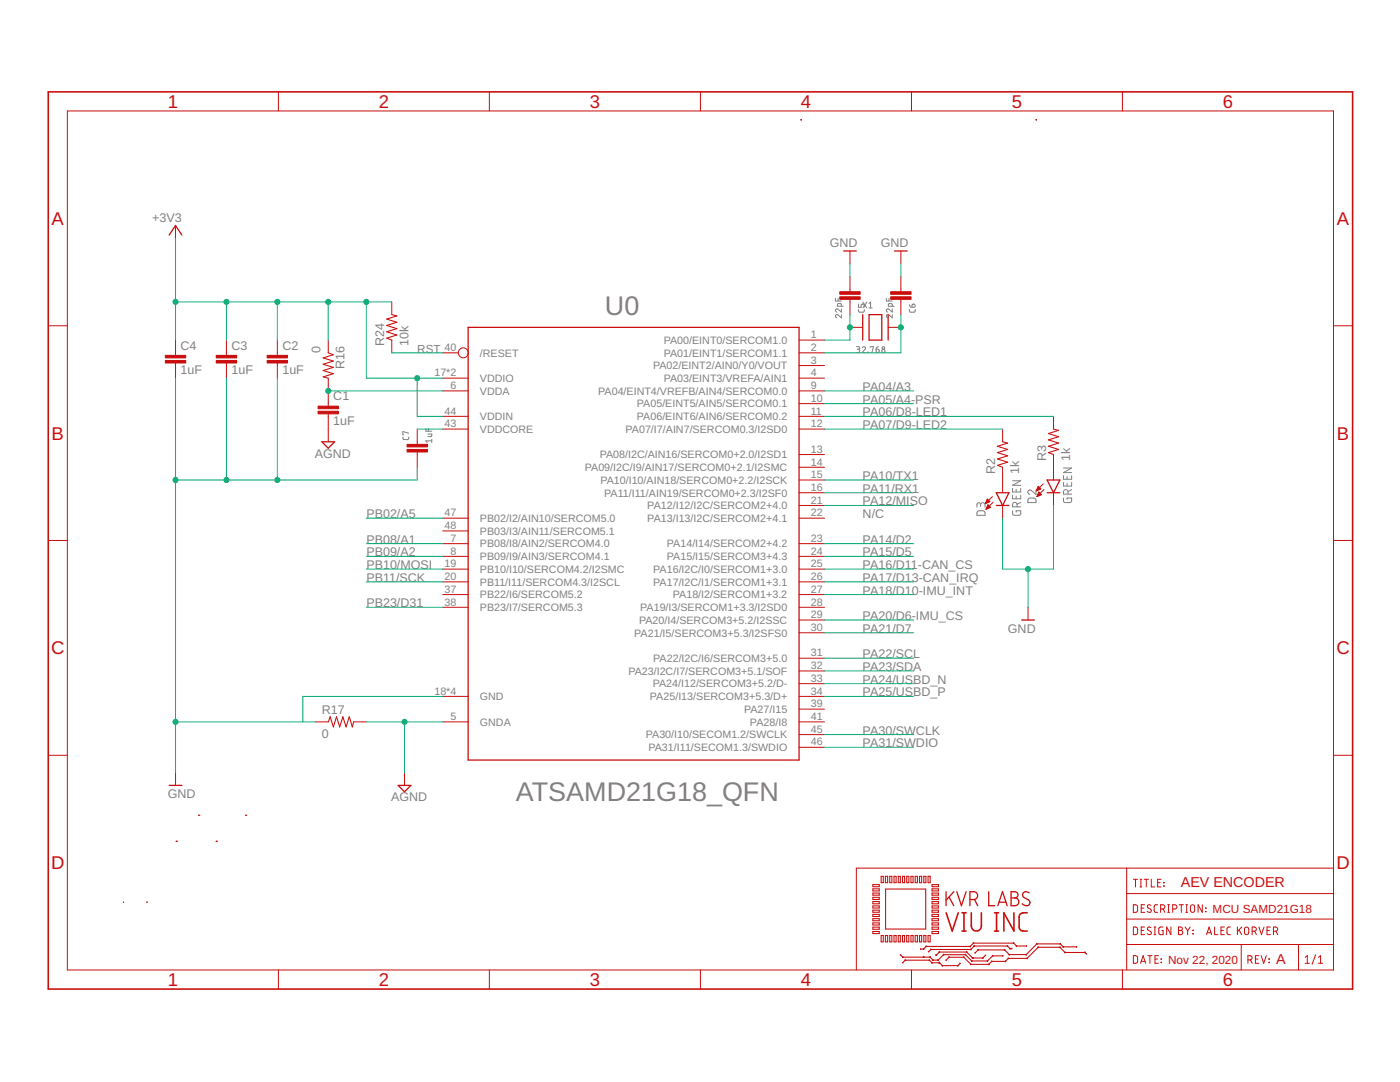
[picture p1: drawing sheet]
<svg xmlns="http://www.w3.org/2000/svg" width="279mm" height="216mm" viewBox="0 0 279 216" stroke-linecap="round" stroke-linejoin="round" font-family="sans-serif">
<g fill="none" stroke="#808080" stroke-width=".2">
<path d="M166.7 59.5v.6h1.2M167.3 59.5v.6M176.9 59.5v.6h1.2M177.4 59.5v.6M167.9 62.8v.6l-.6-.5a.32 .32 0 0 0-.6 .1 .32 .32 0 0 0 .3 .4M167.9 61.6v.7l-.6-.6a.32 .32 0 0 0-.6 .1 .32 .32 0 0 0 .3 .5M167.9 61.1l-.1-.5-.6 .1-.1 .4h1.2M170.9 69.2h.5l.2 .2-.2 .3h-.3M171.3 69.7l.2 .1 .1 .3-.2 .2h-.5M171.3 61.8l.1 .3 .2 .2h.7l.2-.5M171.3 60.7v.6h.6v-.4a.32 .32 0 0 1 .3-.2 .32 .32 0 0 1 .3 .2v.4M172.1 69.4a.32 .32 0 0 1 .4-.2 .32 .32 0 0 1 .1 .5l-.5 .6h.6"/>
<path d="M172.2 60.3l.8 1.1M173 60.3l-.8 1.1M173.2 70.3h.1M173.4 60.5l.3-.2v1.1M173.4 61.4h.7M173.7 69.3v-.1h.6l-.3 1.1M174.8 69.7h.4a.32 .32 0 0 1 .3 .3 .32 .32 0 0 1-.3 .3 .32 .32 0 0 1-.4-.3zM175.3 69.2l-.3 .1-.2 .4M178.1 62.8v.6l-.7-.5a.32 .32 0 0 0-.5 .1 .32 .32 0 0 0 .3 .4M178.1 61.6v.7l-.7-.6a.32 .32 0 0 0-.5 .1 .32 .32 0 0 0 .3 .5M178.1 61.1l-.1-.5-.7 .1v.4h1.2M181.5 61.8v.3l.2 .2h.8l.1-.5"/>
<path d="M181.5 60.8a.51 .51 0 0 0 .5 .5M182.1 60.7a.33 .33 0 0 1 .5 .2 .33 .33 0 0 1-.3 .4h-.3zM80.4 87.2v.4l.3 .1h.8l.1-.5M81.6 86.4l-1.2-.3v.7h.1M85 85.5v.5h1.2M85.4 86.6h.8l-.1 .5h-.7M85.5 85.5v.5M86.2 88h-1.2l.3 .3M86.2 87.7v.6M202.1 97.5v.7h1.6v-.7M202.1 98.8v.7h1.6v-.7M202.1 95.9h1.6l-1.6 .9h1.6"/>
<path d="M202.8 97.6v.6M202.8 99v.5M205.3 99.5l.3-.1h.9l.2 .3 .1 .6h-1.7zM206.8 97.8v.9l-1-.8a.44 .44 0 0 0-.7 .1 .44 .44 0 0 0 .4 .7M212.2 99.4l.1 .7 .1 .1h1.4l.1-.8h-.9v.3M212.2 94.9v.7h1.7v-.7M212.2 96.3v.7h1.7v-.7M212.2 93.4h1.7l-1.7 .9h1.7M213 95.1v.5M213 96.5v.5M213.1 98.6v-.5a.46 .46 0 0 0-.4-.4 .46 .46 0 0 0-.5 .4v.5h1.7M213.9 97.7l-.8 .4"/>
<path d="M195.1 102l.3-.1 .9 .1 .3 .2v.6h-1.6zM195.7 100.8a.46 .46 0 0 1 .4-.5 .46 .46 0 0 1 .5 .5v.4M195.7 101v-.3a.36 .36 0 0 0-.4-.4 .36 .36 0 0 0-.3 .4v.5M202.1 101.9l.1 .8 .2 .1 1.2-.1 .1-.8h-.9v.3M203 101.1v-.4a.46 .46 0 0 0-.5-.5 .46 .46 0 0 0-.4 .5v.4h1.6M203.7 100.2l-.7 .4"/>
<circle cx="176.3" cy="69.4" r=".26"/>
<circle cx="176.3" cy="70" r=".32"/>
</g>
<g fill="none" stroke="#c90d0c" stroke-width=".25">
<path d="M33.8 46.9l1.2-1.9 1.3 1.9M168.4 50.1h2.5M178.5 50.1h2.6M93.4 65.3h66.1v86.4h-66.1zM172.2 62.8v5.1M173.4 62.8h2.6v5.1h-2.6zM177.2 62.8v5.1M64.2 88.2h2.6l-1.3 1.2zM198.8 98.3h2.6l-1.3 2.6zM209 95.8h2.5l-1.3 2.5zM209 98.3h2.5M198.8 100.9h2.6"/>
<path d="M203.9 123.7h2.5M33.8 156.7h2.5M79.5 156.7h2.5l-1.3 1.3zM188.8 177.9v2.8M189.4 179l1 1.7M190.4 177.9l-1.6 1.7M190.9 177.9l1 2.8 .9-2.8M193.6 179.5a1.36 1.36 0 0 0 1.3-.3 .78 .78 0 0 0 .1-.8 .78 .78 0 0 0-.6-.5h-.8v2.8M194.5 179.5l.6 1.2M197.3 177.9v2.8h1.2M201.8 177.9h.7a.62 .62 0 0 1 .7 .7 .62 .62 0 0 1-.7 .6 .77 .77 0 0 1 .8 .7 .77 .77 0 0 1-.8 .8h-.7zM201.8 179.2h.7"/>
<path d="M205.4 178.2a.7 .7 0 0 0-1-.2 .7 .7 0 0 0 0 1.1l.8 .5a.67 .67 0 0 1 .2 .9 .67 .67 0 0 1-1 .1l-.4-.3M199.1 180.7l1-2.8 .9 2.8M199.4 180h1.4"/>
</g>
<g fill="none" stroke="#c90d0c" stroke-width=".2">
<path d="M55.6 18.3v3.8M97.7 18.3v3.8M139.8 18.3v3.8M181.9 18.3v3.8M224 18.3v3.8M13.4 22.1h252.7v171.4h-252.7zM35 45v2.5M169.6 50.1v2.5M169.6 55.2v3M169.6 59.7v3.1M179.8 50.1v2.5M179.8 55.2v3"/>
<path d="M179.8 59.7v3.1M9.6 65h3.8M35 67.9v3M35 72.4v3.1M45.2 67.9v3M45.2 72.4v3.1M55.4 67.9v3M55.4 72.4v3.1M65.5 67.9v2.5M65.5 75.5v5.5M78.2 60.2v2.6M78.2 67.9v2.5"/>
<path d="M88.3 70.4h3.2M88.3 75.5h5.1M88.3 78h5.1M159.5 70.4h5M159.5 67.9h5M159.5 72.9h5M159.5 75.5h5M159.5 78h5M169.6 65.3h2.6M177.2 65.3h2.6M266.1 65h3.8M65.5 82.6v5.6"/>
<path d="M83.3 85.6v3.1M83.3 90.2v3M88.3 83.1h5.1M88.3 85.6h5.1M159.5 80.5h5M159.5 83.1h5M159.5 85.6h5M159.5 90.7h5M159.5 93.2h5M159.5 95.8h5M159.5 98.3h5M196.9 99.9h.5"/>
<path d="M197 99.8h.2M197 99.7h.1M197 99.6l.5 .5-.8 .4zM198.1 99.1l-1.4 1.4M200.1 85.6v2.6M200.1 93.2v5.1M206.9 97.9h.1M206.9 97.7h.4M207 97.6h.6M207 99.1h.1M207 98.9h.3M207 97.5h.6"/>
<path d="M207.1 97.4h.4M207.1 98.8h.5M207.1 97.2h.3M207.1 98.7h.7M207.2 97.1h.1M207.2 98.6h.5M207.2 97l.5 .6-.9 .3zM207.2 98.4h.4M207.3 98.3h.2M207.3 98.2l-.4 .9M207.3 98.2l.5 .5M207.3 98.2h.1"/>
<path d="M207.8 98.7l-.9 .4M208.2 96.5l-1.4 1.4M208.3 97.7l-1.4 1.4M210.2 83.1v2.5M210.2 90.7v5.1M210.2 98.3v2.6M9.6 107.8h3.8M88.3 103.4h5.1M88.3 108.5h5.1M88.3 111h5.1M88.3 113.6h5.1M88.3 116.1h5.1"/>
<path d="M88.3 118.6h5.1M88.3 105.9h5.1M159.5 100.9h5M159.5 103.4h5M159.5 108.5h5M159.5 111h5M159.5 113.6h5M159.5 116.1h5M159.5 118.6h5M196.7 100.4h.2M196.8 100.3h.4M196.8 100.1h.7"/>
<path d="M196.8 101.6h.1M196.9 100h.6M196.9 101.5h.2M196.9 101.3h.5M197 101.2h.7M197 101.1h.5M197.1 101h.3M197.1 100.9h.2M197.2 100.7l-.4 .9M197.2 100.7l.5 .5M197.2 100.8h.1M197.7 101.2l-.9 .4"/>
<path d="M198.2 100.2l-1.4 1.4M200.1 100.9v2.5M266.1 107.8h3.8M88.3 139h5.1M88.3 121.2h5.1M159.5 139h5M159.5 121.2h5M159.5 123.7h5M159.5 126.3h5M159.5 131.3h5M159.5 133.9h5M159.5 136.4h5"/>
<path d="M205.2 121.2v2.5M9.6 150.7h3.8M35 154.2v2.5M63 144h2.5M70.6 144h2.5M80.7 154.2v2.5M88.3 144h5.1M159.5 144h5M159.5 141.5h5M159.5 146.6h5M159.5 149.1h5M266.1 150.7h3.8"/>
<path d="M224.9 173.2v20.3M224.9 178.3h41.2M226.2 175.5h.8M226.6 175.5v1.5M227.5 175.5h.4M227.5 177h.4M227.7 175.5v1.5M228.3 175.5h.9M228.8 175.5v1.5M229.8 175.5v1.5h.6M231 176.1h.5M231.7 175.5h-.7v1.5h.7"/>
<path d="M232.2 176.1l.1 .1zM232.2 176.8h.1zM266.1 173.2h-95.2v20.3M55.6 193.5v3.9M97.7 193.5v3.9M139.8 193.5v3.9M181.9 193.5v3.9M224 193.5v3.9M224.9 188.5h41.2M224.9 183.4h41.2M226.2 190.7h.6l.2 .2v1.1l-.2 .2h-.6zM226.2 185h.6l.2 .2v1l-.2 .3h-.6z"/>
<path d="M226.2 180.5l.6 .1 .2 .2v1l-.2 .2-.6 .1zM227.6 192.2l.5-1.5 .5 1.5M227.8 191.8h.7M227.8 185.7h.5M227.8 181.2h.5M228.4 185h-.6v1.5h.6M228.4 180.5h-.6v1.6h.6M229.1 190.7h.8M229.5 190.7v1.5M229.7 185.1a.4 .4 0 0 0-.5-.1 .4 .4 0 0 0-.2 .5l.6 .4a.41 .41 0 0 1 0 .6 .41 .41 0 0 1-.7-.2M229.7 180.7a.4 .4 0 0 0-.5-.1 .4 .4 0 0 0-.2 .5l.6 .3a.41 .41 0 0 1 0 .7 .41 .41 0 0 1-.7-.3M230.3 185h.4"/>
<path d="M230.3 186.5h.4M230.5 185v1.5M230.5 191.4h.5M231 180.5l-.5 .1-.2 .3 .1 .9 .1 .2 .5 .1M231.2 190.7h-.7v1.5h.7M231.6 181.4h.5a.42 .42 0 0 0 .4-.4 .42 .42 0 0 0-.4-.5h-.5v1.6M231.7 191.3l.1 .1zM231.7 192l.1 .1zM232.1 185h-.6l-.2 .2v1l.2 .3h.6v-.8h-.2M232.1 181.4l.4 .7M233 180.5h.4M233 182.1h.4"/>
<path d="M233.2 180.5v1.6M233.7 185v1.5l-.9-1.5v1.5M234 181.4h.5a.42 .42 0 0 0 .4-.4 .42 .42 0 0 0-.4-.5h-.5v1.6M235.2 185l.7 .1v.4l-.3 .2a.42 .42 0 0 1 .5 .4 .42 .42 0 0 1-.5 .4h-.4zM235.2 185.7h.4M235.3 180.5h.9M235.8 180.5v1.6M236.5 185l.5 .7M236.7 180.5h.3M236.7 182.1h.3M236.8 180.5v1.6M237 185.7v.8"/>
<path d="M237.5 185l-.5 .7M237.7 180.7l.3-.2 .3 .2 .1 .9a.42 .42 0 0 1-.4 .5 .42 .42 0 0 1-.4-.5zM238.1 185.6v.1zM238.1 186.3v.1zM239.9 180.5v1.6l-.8-1.6v1.6M240.6 181.2l.1 .1zM240.6 181.8l.1 .1zM240.8 186.5l.5-1.5 .5 1.5M240.9 186.1h.8M242.4 185v1.5h.7M243.7 185.7h.5M244.3 185h-.6v1.5h.6"/>
<path d="M245.6 185h-.5l-.2 .3v1l.2 .2h.5M247 185v1.5M247.3 185.6l.5 .9M247.7 188.5v5M247.8 185l-.8 .9M248.5 185.1l.3-.1 .3 .1 .1 1a.42 .42 0 0 1-.4 .4 .42 .42 0 0 1-.4-.4zM249 191.5h.5a.42 .42 0 0 0 .4-.4 .42 .42 0 0 0-.4-.4h-.5v1.5M249.6 191.5l.3 .7M249.9 185.8h.4a.42 .42 0 0 0 .4-.4 .42 .42 0 0 0-.4-.4h-.4v1.5M250.4 185.8l.3 .7M250.5 191.4h.6M251.2 190.7h-.7v1.5h.7"/>
<path d="M251.2 185l.6 1.5 .5-1.5M251.7 190.7l.5 1.5 .5-1.5M252.9 185.7h.5M253.2 191.3l.1 .1zM253.2 192l.1 .1zM253.5 185h-.6v1.5h.6M254.1 185.8h.5a.42 .42 0 0 0 .4-.4 .42 .42 0 0 0-.4-.4h-.5v1.5M254.7 185.8l.3 .7M259.1 188.5v5M260.5 192.2h.8M260.5 191l.4-.3v1.5M262.6 190.5l-.7 1.9"/>
<path d="M263.1 192.2h.9M263.1 191l.4-.3v1.5"/>
<circle cx="92.5" cy="70.4" r=".99"/>
</g>
<g fill="#c90d0c" stroke="#c90d0c" stroke-width=".2">
<path d="M81.2 89.7h4.1v.5h-4.1z"/>
<path d="M81.2 88.7h4.1v.5h-4.1z"/>
<path d="M167.6 58.2h4.1v.5h-4.1z"/>
<path d="M167.6 59.2h4.1v.5h-4.1z"/>
<path d="M177.8 58.2h4v.5h-4z"/>
<path d="M177.8 59.2h4v.5h-4z"/>
<path d="M63.5 82.1h4v.5h-4z"/>
<path d="M63.5 81h4v.6h-4z"/>
<path d="M53.3 71.9h4.1v.5h-4.1z"/>
<path d="M53.3 70.9h4.1v.5h-4.1z"/>
<path d="M43.2 71.9h4v.5h-4z"/>
<path d="M43.2 70.9h4v.5h-4z"/>
<path d="M33 71.9h4.1v.5h-4.1z"/>
<path d="M33 70.9h4.1v.5h-4.1z"/>
</g>
<g fill="none" stroke="#c90d0c" stroke-width=".21">
<path d="M159.9 23.9h.1M159.9 23.9v.1M206.8 23.9h.1M206.8 23.9h-.1M206.8 23.9v.1M65.5 70.4l1 .4-2 .6 2 .7-2 .6 2 .6-2 .6 2 .7-2 .6 1 .3M78.2 62.8l1 .2-2 .7 2 .6-2 .6 2 .7-2 .6 2 .6-2 .7 1 .4M200.1 88.2l1 .2-2 .6 2 .7-2 .6 2 .7-2 .6 2 .6-2 .7 1 .3M210.2 85.6l1.1 .3-2.1 .6 2.1 .6-2.1 .7 2.1 .6-2.1 .6 2.1 .7-2.1 .6 1 .4M65.5 144l.4-1 .6 2.1 .7-2.1 .6 2.1 .6-2.1 .7 2.1 .6-2.1 .6 2.1 .3-1.1M35.2 167.9h.1M39.7 162.7h.1"/>
<path d="M43.1 167.9h.1M43.2 167.9h.1M49 162.7h.1M49.1 162.7h.1M174.2 176.5h1.3v.4h-1.3zM174.2 177.4h1.3v.4h-1.3zM174.2 178.2h1.3v.4h-1.3zM174.2 179h1.3v.5h-1.3zM174.2 179.9h1.3v.4h-1.3zM175.9 174.9h.4v1.2h-.4zM176.7 174.9h.4v1.2h-.4zM176.7 177.4h8v8h-8z"/>
<path d="M177.6 174.9h.4v1.2h-.4zM178.4 174.9h.4v1.2h-.4zM179.3 174.9h.4v1.2h-.4zM180.1 174.9h.4v1.2h-.4zM181 174.9h.4v1.2h-.4zM181.8 174.9h.4v1.2h-.4zM182.6 174.9h.5v1.2h-.5zM183.5 174.9h.4v1.2h-.4zM184.4 174.9h.4v1.2h-.4zM185.2 174.9h.4v1.2h-.4zM186 178.2h1.3v.4h-1.3zM186 176.5h1.3v.4h-1.3z"/>
<path d="M186 177.4h1.3v.4h-1.3zM186 179h1.3v.5h-1.3zM186 179.9h1.3v.4h-1.3zM24.7 180h.1M29.3 180h.1M174.2 183.3h1.3v.4h-1.3zM174.2 180.8h1.3v.4h-1.3zM174.2 181.6h1.3v.4h-1.3zM174.2 182.5h1.3v.4h-1.3zM174.2 184.1h1.3v.5h-1.3zM174.2 185h1.3v.4h-1.3zM174.2 185.9h1.3v.4h-1.3z"/>
<path d="M175.9 186.7h.4v1.2h-.4zM176.7 186.7h.4v1.2h-.4zM177.6 186.7h.4v1.2h-.4zM178.4 186.7h.4v1.2h-.4zM179.3 186.7h.4v1.2h-.4zM179.7 190.6l.5 .4h5.4l.6 .6h1l1.1-1.1h4.4l1.2 1.2h3.2l1-1h2M179.8 190.5l-.1 .1M180.1 186.7h.4v1.2h-.4zM180.1 192l.1 .1M180.2 190.9v.2M180.2 192.1l.5-.5h4.8l.5 .5h1.5l.6 .6h3l.5-.5M180.2 190.9l-.1 .2"/>
<path d="M180.6 191.6h.1M180.7 191.5v.2M181 186.7h.4v1.2h-.4zM181.8 186.7h.4v1.2h-.4zM182.6 186.7h.5v1.2h-.5zM183.5 186.7h.4v1.2h-.4zM183.7 189.3v.1M184.3 189.3l.1 .1M184.3 190.9v.2l.1-.2-.1 .2M184.3 189.3v.1M184.3 190.9v.2M184.4 186.7h.4v1.2h-.4z"/>
<path d="M184.9 188.9l-.1-.1v.1M185.2 186.7h.4v1.2h-.4zM185.3 189.8l.1 .1M185.4 191.6l.1-.1v.2M185.6 190.9v.2M185.7 190.9l-.2 .1M185.7 189.4l.1 .1M185.8 189.4v.1M186 192v.2M186 183.3h1.3v.4h-1.3zM186 180.8h1.3v.4h-1.3zM186 181.6h1.3v.4h-1.3z"/>
<path d="M186 182.5h1.3v.4h-1.3zM186 184.1h1.3v.5h-1.3zM186 185h1.3v.4h-1.3zM186 185.9h1.3v.4h-1.3zM186 192.1l-.1 .1M186.2 191.5v.2M186.2 191.5v.1M186.8 190.5v.1M186.8 190.5l.1 .1M186.9 190.5v.1M187.3 191.6l-.1-.1v.2M187.4 192.1l.1 .1"/>
<path d="M187.4 189.9l.1 .1M187.4 192l.1 .1M187.5 192.1h-.1M187.5 189.9v.1M187.5 192.2v-.2l-.1 .2M187.5 190h5.4l1.2 1.2h2l.6-.6M187.5 190l-.7 .6M188.1 192.6l-.1 .1 .1-.1M188.3 190.4l.1 .1M188.3 190.4v.2M188.8 191.5l.1 .1M189.4 191v.1"/>
<path d="M189.4 190.9v.2M191.1 192.6l.1 .1M191.1 192.6v.1M191.5 192.2l.1 .1M192.3 190.9v.2M192.4 191l-.1 .1M192.7 190.4v.2M192.7 190.4l-.1 .1M192.9 189.9v.1M193 189.9l-.1 .1M193.6 188.8v.1v-.1M193.7 192.5l.1-.1v.1"/>
<path d="M193.7 189.4l.1 .1M193.8 189.4v.1M193.9 191.7v.1M194 191.7l-.1 .1M194.1 191.1v.1M194.1 191.1l.1 .1zM194.1 191.2l.1-.1-.1 .1M194.2 188.2h.1M194.3 188.1v.2M194.4 188.7l.1 .1M194.4 188.7v.1M194.6 190.1v.1"/>
<path d="M195.2 189.6v-.1v.1M196.1 191.1l.1 .1M196.1 191.1v.1M196.6 190.6l.1 .1M197 191.7l.1 .1M197.1 191.7v.1M197.3 192.4l.1 .1M197.3 192.4v.1M197.9 191.8l.1 .1M197.9 191.8v.1M198.1 190.8v-.1v.1M200.1 190.7v.1"/>
<path d="M200.5 189.5v.1M200.5 189.5l-.1 .1M200.7 191.9l-.1-.1v.1M201.1 188.7v.1M201.1 188.7l-.1 .1M201.2 191.2l.1 .1M201.2 191.2v.1M201.4 190.4v.1M201.5 190.4l-.1 .1M201.6 189.2v.2M201.6 189.2l-.1 .1M201.9 189.2v.2"/>
<path d="M201.9 189.3h-.3l-.5-.5h-6.7l-.6 .7h-8l-.4 .4M202.3 188.1v.2M202.3 188.2h-.1M202.9 188.7v.1M202.9 188.7l-.1 .1M204.7 190.4l.2 .1M204.8 188.7v.1M204.8 190.4v.1M204.8 188.8h-1.9l-.6-.6h-8l-.7 .6h-8.8l-.5 .6h-.6M205 191.3l-.1-.1 .1 .1M206.9 188.4v-.1l.1 .1M207.1 189l.1 .1"/>
<path d="M207.2 189v.1M207.2 189l-2.2 2.2h-3.8l-.6 .6h-2.7l-.6 .6h-3.5l-1.5-1.4h-2.9l-.6 .6M207.2 189h4.3l1 1.1h4l.3 .2M211.5 189v.1l.1-.1M211.6 188.3v.1M212.2 188.9v.1M212.5 190v.1M212.6 190l-.1 .1M214.8 188.9v.1M214.8 188.9h-2.6l-.6-.6h-4.7l-2.1 2.2h-3.4l-.9-1h-5.3l-.6 .6M216.5 190v.1M216.6 190l-.1 .1"/>
<path d="M216.8 190.3l-.1 .1"/>
</g>
<path d="M9.6 18.3h260.3v179.1h-260.3zM188.8 182.1l1.2 3.7 1.2-3.7M192 185.8h.8M192 182.1h.8M192.4 182.1v3.7M193.8 182.1v2.7a1.01 1.01 0 0 0 1 1 1.01 1.01 0 0 0 1.1-1v-2.7M198.5 185.8h.8M198.5 182.1h.8M198.9 182.1v3.7M202.4 182.1v3.7l-2.1-3.7v3.7M205 182.1l-1.1 .1a.8 .8 0 0 0-.5 .8v2l.2 .5a1.43 1.43 0 0 0 1.4 .3" fill="none" stroke="#c90d0c" stroke-width=".32"/>
<g fill="none" stroke="#0dab76" stroke-width=".2">
<path d="M35 47.5v20.4M169.6 52.6v2.6M179.8 52.6v2.6M35 75.5v78.7M35 60.2h43.2M45.2 60.2v7.7M45.2 75.5v20.3M55.4 60.2v7.7M55.4 75.5v20.3M65.5 60.2v7.7M65.5 78h22.8M73.1 60.2v15.3h15.2"/>
<path d="M78.2 70.4h10.1M83.3 75.5v7.6h5M164.5 78h17.8M169.6 62.8v5.1h-5.1M179.8 62.8v7.6h-15.3M83.3 93.2v2.6h-48.3M83.3 85.6h5M164.5 95.8h17.8M164.5 83.1h45.7M164.5 85.6h35.6M164.5 98.3h17.8M164.5 80.5h17.8"/>
<path d="M73.1 113.6h15.2M73.1 116.1h15.2M73.1 103.4h15.2M73.1 111h15.2M73.1 108.5h15.2M164.5 113.6h17.8M164.5 100.9h17.8M164.5 116.1h17.8M164.5 111h17.8M164.5 108.5h17.8M164.5 118.6h17.8M205.2 113.6v7.6"/>
<path d="M210.2 100.9v12.7h-10.1v-10.2M73.1 121.2h15.2M88.3 139h-27.9v5M164.5 139h17.8M164.5 126.3h17.8M164.5 123.7h17.8M164.5 136.4h17.8M164.5 131.3h17.8M164.5 133.9h17.8M35 144h28M73.1 144h15.2M80.7 144v10.2"/>
<path d="M164.5 146.6h17.8M164.5 149.1h17.8"/>
</g>
<g fill="#0dab76" stroke="#0dab76" stroke-width=".2">
<circle cx="205.2" cy="113.6" r=".51"/>
<circle cx="35" cy="95.8" r=".51"/>
<circle cx="35" cy="144" r=".51"/>
<circle cx="45.2" cy="95.8" r=".51"/>
<circle cx="55.4" cy="95.8" r=".51"/>
<circle cx="35" cy="60.2" r=".51"/>
<circle cx="45.2" cy="60.2" r=".51"/>
<circle cx="55.4" cy="60.2" r=".51"/>
<circle cx="83.3" cy="75.5" r=".51"/>
<circle cx="73.1" cy="60.2" r=".51"/>
<circle cx="65.5" cy="60.2" r=".51"/>
<circle cx="169.6" cy="65.3" r=".51"/>
<circle cx="179.8" cy="65.3" r=".51"/>
<circle cx="65.5" cy="78" r=".51"/>
<circle cx="80.7" cy="144" r=".51"/>
</g>
<g font-size="5.4" fill="#808080">
<text x="120.7" y="62.8">U0</text>
<text x="103" y="159.9">ATSAMD21G18_QFN</text>
</g>
<g font-size="3.7" fill="#c90d0c">
<text x="33.5" y="21.5">1</text>
<text x="75.6" y="21.5">2</text>
<text x="117.7" y="21.5">3</text>
<text x="159.8" y="21.5">4</text>
<text x="201.9" y="21.5">5</text>
<text x="244.1" y="21.5">6</text>
<text x="10.3" y="44.9">A</text>
<text x="266.8" y="44.9">A</text>
<text x="10.3" y="87.7">B</text>
<text x="266.8" y="87.7">B</text>
<text x="10.2" y="130.6">C</text>
<text x="266.7" y="130.6">C</text>
<text x="10.2" y="173.4">D</text>
<text x="266.7" y="173.4">D</text>
<text x="33.5" y="196.7">1</text>
<text x="75.6" y="196.7">2</text>
<text x="117.7" y="196.7">3</text>
<text x="159.8" y="196.7">4</text>
<text x="201.9" y="196.7">5</text>
<text x="244.1" y="196.7">6</text>
</g>
<g font-size="2.9" fill="#c90d0c">
<text x="235.7" y="177">AEV ENCODER</text>
<text x="254.7" y="192.3">A</text>
</g>
<g font-size="2.5" fill="#808080">
<text x="30.4" y="44.2">+3V3</text>
<text x="165.6" y="49.3">GND</text>
<text x="175.8" y="49.3">GND</text>
<text x="36" y="69.8">C4</text>
<text x="46.2" y="69.8">C3</text>
<text x="56.4" y="69.8">C2</text>
<text x="64" y="70.5" transform="rotate(-90 64 70.5)">0</text>
<text x="76.7" y="69.1" transform="rotate(-90 76.7 69.1)">R24</text>
<text x="81.5" y="69.1" transform="rotate(-90 81.5 69.1)">10k</text>
<text x="36" y="74.6">1uF</text>
<text x="46.2" y="74.6">1uF</text>
<text x="56.4" y="74.6">1uF</text>
<text x="68.8" y="73.7" transform="rotate(-90 68.8 73.7)">R16</text>
<text x="66.5" y="79.9">C1</text>
<text x="172.2" y="83.1">PA06/D8-LED1</text>
<text x="172.2" y="80.5">PA05/A4-PSR</text>
<text x="172.2" y="78">PA04/A3</text>
<text x="66.5" y="84.7">1uF</text>
<text x="172.2" y="85.6">PA07/D9-LED2</text>
<text x="62.8" y="91.3">AGND</text>
<text x="172.2" y="95.8">PA10/TX1</text>
<text x="198.6" y="94.5" transform="rotate(-90 198.6 94.5)">R2</text>
<text x="203.4" y="94.5" transform="rotate(-90 203.4 94.5)">1k</text>
<text x="208.8" y="92" transform="rotate(-90 208.8 92)">R3</text>
<text x="213.6" y="92" transform="rotate(-90 213.6 92)">1k</text>
<text x="172.2" y="100.9">PA12/MISO</text>
<text x="172.2" y="98.3">PA11/RX1</text>
<text x="73.1" y="103.4">PB02/A5</text>
<text x="172.2" y="103.4">N/C</text>
<text x="73.1" y="113.6">PB10/MOSI</text>
<text x="73.1" y="111">PB09/A2</text>
<text x="73.1" y="108.5">PB08/A1</text>
<text x="172.2" y="113.6">PA16/D11-CAN_CS</text>
<text x="172.2" y="111">PA15/D5</text>
<text x="172.2" y="108.5">PA14/D2</text>
<text x="73.1" y="116.1">PB11/SCK</text>
<text x="172.2" y="116.1">PA17/D13-CAN_IRQ</text>
<text x="172.2" y="118.6">PA18/D10-IMU_INT</text>
<text x="73.1" y="121.2">PB23/D31</text>
<text x="172.2" y="123.7">PA20/D6-IMU_CS</text>
<text x="172.2" y="126.3">PA21/D7</text>
<text x="172.2" y="131.3">PA22/SCL</text>
<text x="201.2" y="126.3">GND</text>
<text x="172.2" y="136.4">PA24/USBD_N</text>
<text x="172.2" y="133.9">PA23/SDA</text>
<text x="64.2" y="142.5">R17</text>
<text x="172.2" y="139">PA25/USBD_P</text>
<text x="64.2" y="147.3">0</text>
<text x="172.2" y="146.6">PA30/SWCLK</text>
<text x="172.2" y="149.1">PA31/SWDIO</text>
<text x="33.5" y="159.3">GND</text>
<text x="78.1" y="159.9">AGND</text>
</g>
<text font-size="2.3" fill="#808080" x="83.3" y="70.4">RST 40</text>
<g font-size="2.3" fill="#c90d0c">
<text x="242" y="182.1">MCU SAMD21G18</text>
<text x="233.1" y="192.3">Nov 22, 2020</text>
</g>
<g font-size="2.1" fill="#808080">
<text x="95.8" y="71.2">/RESET</text>
<text x="132.5" y="68.6">PA00/EINT0/SERCOM1.0</text>
<text x="132.5" y="71.2">PA01/EINT1/SERCOM1.1</text>
<text x="161.8" y="67.5">1</text>
<text x="161.8" y="70">2</text>
<text x="86.7" y="75.1">17*2</text>
<text x="89.9" y="77.7">6</text>
<text x="95.8" y="76.2">VDDIO</text>
<text x="130.3" y="73.7">PA02/EINT2/AIN0/Y0/VOUT</text>
<text x="132.5" y="76.2">PA03/EINT3/VREFA/AIN1</text>
<text x="161.8" y="72.6">3</text>
<text x="161.8" y="75.1">4</text>
<text x="161.8" y="77.7">9</text>
<text x="88.7" y="82.7">44</text>
<text x="95.8" y="78.8">VDDA</text>
<text x="95.8" y="83.8">VDDIN</text>
<text x="119.4" y="78.8">PA04/EINT4/VREFB/AIN4/SERCOM0.0</text>
<text x="127.1" y="81.3">PA05/EINT5/AIN5/SERCOM0.1</text>
<text x="127.1" y="83.8">PA06/EINT6/AIN6/SERCOM0.2</text>
<text x="161.8" y="80.2">10</text>
<text x="161.8" y="82.7">11</text>
<text x="88.7" y="85.3">43</text>
<text x="95.8" y="86.4">VDDCORE</text>
<text x="124.8" y="86.4">PA07/I7/AIN7/SERCOM0.3/I2SD0</text>
<text x="161.8" y="85.3">12</text>
<text x="116.7" y="94">PA09/I2C/I9/AIN17/SERCOM0+2.1/I2SMC</text>
<text x="119.7" y="91.5">PA08/I2C/AIN16/SERCOM0+2.0/I2SD1</text>
<text x="161.8" y="90.3">13</text>
<text x="161.8" y="92.9">14</text>
<text x="161.8" y="95.4">15</text>
<text x="119.8" y="96.5">PA10/I10/AIN18/SERCOM0+2.2/I2SCK</text>
<text x="120.6" y="99.1">PA11/I11/AIN19/SERCOM0+2.3/I2SF0</text>
<text x="129.2" y="101.6">PA12/I12/I2C/SERCOM2+4.0</text>
<text x="161.8" y="98">16</text>
<text x="161.8" y="100.5">21</text>
<text x="88.7" y="103">47</text>
<text x="88.7" y="105.6">48</text>
<text x="95.8" y="104.2">PB02/I2/AIN10/SERCOM5.0</text>
<text x="95.8" y="106.7">PB03/I3/AIN11/SERCOM5.1</text>
<text x="129.2" y="104.2">PA13/I13/I2C/SERCOM2+4.1</text>
<text x="161.8" y="103">22</text>
<text x="88.7" y="113.2">19</text>
<text x="89.9" y="108.1">7</text>
<text x="89.9" y="110.7">8</text>
<text x="95.8" y="109.2">PB08/I8/AIN2/SERCOM4.0</text>
<text x="95.8" y="111.8">PB09/I9/AIN3/SERCOM4.1</text>
<text x="133.1" y="109.2">PA14/I14/SERCOM2+4.2</text>
<text x="133.1" y="111.8">PA15/I15/SERCOM3+4.3</text>
<text x="161.8" y="108.1">23</text>
<text x="161.8" y="110.7">24</text>
<text x="161.8" y="113.2">25</text>
<text x="88.7" y="115.7">20</text>
<text x="88.7" y="118.3">37</text>
<text x="95.8" y="114.3">PB10/I10/SERCOM4.2/I2SMC</text>
<text x="95.8" y="116.9">PB11/I11/SERCOM4.3/I2SCL</text>
<text x="95.8" y="119.4">PB22/I6/SERCOM5.2</text>
<text x="130.4" y="114.3">PA16/I2C/I0/SERCOM1+3.0</text>
<text x="130.4" y="116.9">PA17/I2C/I1/SERCOM1+3.1</text>
<text x="134.3" y="119.4">PA18/I2/SERCOM1+3.2</text>
<text x="161.8" y="115.7">26</text>
<text x="161.8" y="118.3">27</text>
<text x="88.7" y="120.8">38</text>
<text x="95.8" y="121.9">PB23/I7/SERCOM5.3</text>
<text x="127.5" y="124.5">PA20/I4/SERCOM3+5.2/I2SSC</text>
<text x="127.8" y="121.9">PA19/I3/SERCOM1+3.3/I2SD0</text>
<text x="161.8" y="120.8">28</text>
<text x="161.8" y="123.4">29</text>
<text x="161.8" y="125.9">30</text>
<text x="126.6" y="127">PA21/I5/SERCOM3+5.3/I2SFS0</text>
<text x="161.8" y="131">31</text>
<text x="125.4" y="134.6">PA23/I2C/I7/SERCOM3+5.1/SOF</text>
<text x="130.3" y="137.2">PA24/I12/SERCOM3+5.2/D-</text>
<text x="130.4" y="132.1">PA22/I2C/I6/SERCOM3+5.0</text>
<text x="161.8" y="133.5">32</text>
<text x="161.8" y="136.1">33</text>
<text x="86.7" y="138.6">18*4</text>
<text x="89.9" y="143.7">5</text>
<text x="95.8" y="139.7">GND</text>
<text x="129.7" y="139.7">PA25/I13/SERCOM3+5.3/D+</text>
<text x="148.5" y="142.3">PA27/I15</text>
<text x="161.8" y="138.6">34</text>
<text x="161.8" y="141.1">39</text>
<text x="161.8" y="143.7">41</text>
<text x="95.8" y="144.8">GNDA</text>
<text x="128.9" y="147.3">PA30/I10/SECOM1.2/SWCLK</text>
<text x="129.4" y="149.9">PA31/I11/SECOM1.3/SWDIO</text>
<text x="149.7" y="144.8">PA28/I8</text>
<text x="161.8" y="146.2">45</text>
<text x="161.8" y="148.8">46</text>
</g>
</svg>
